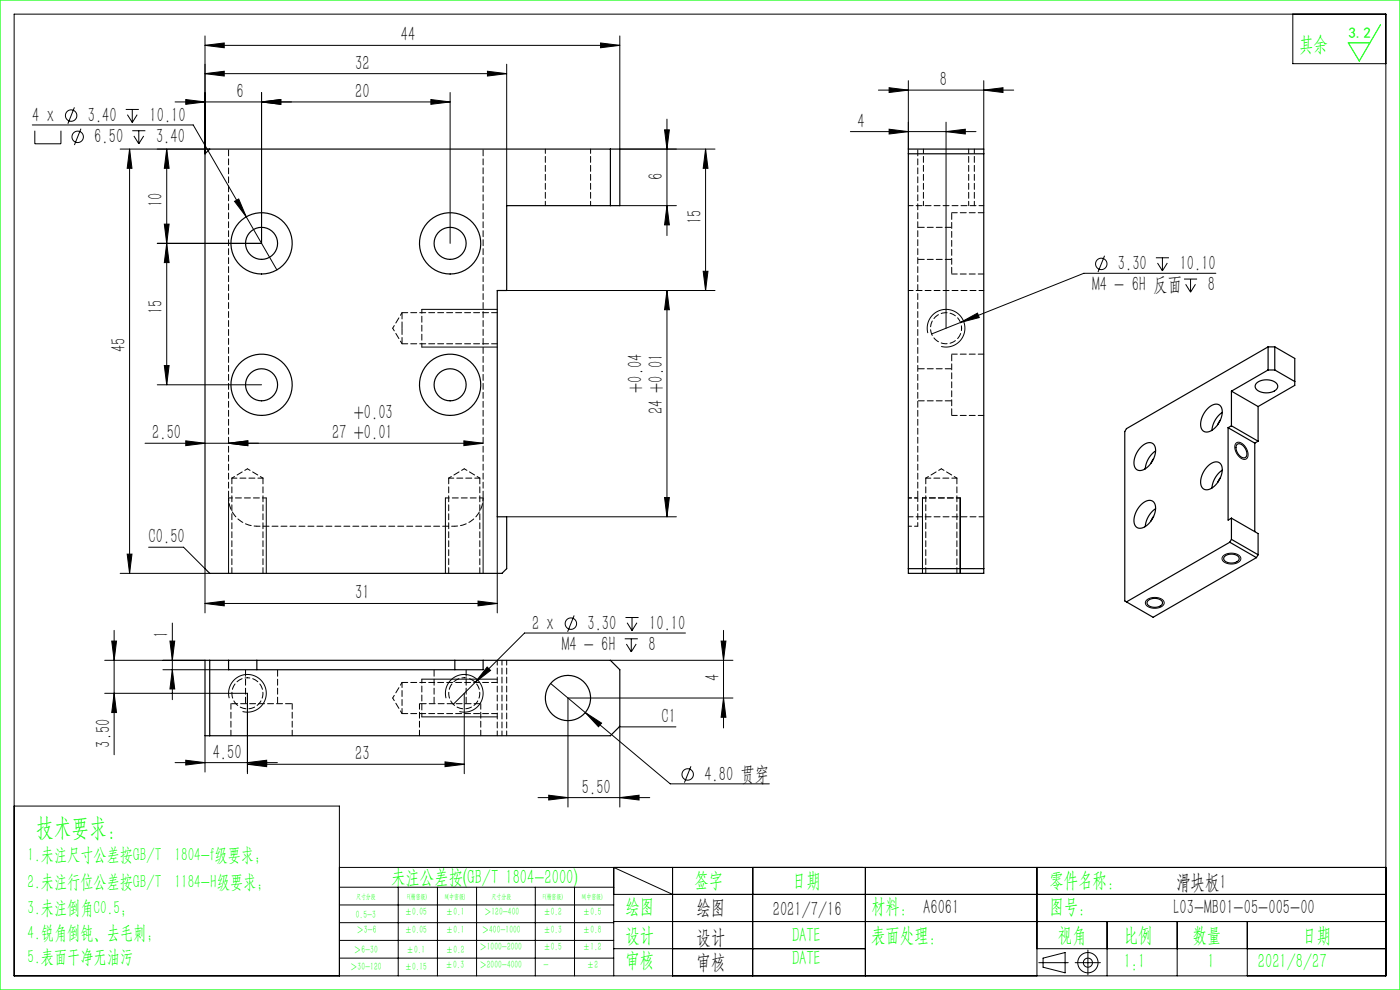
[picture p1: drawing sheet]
<svg xmlns="http://www.w3.org/2000/svg" width="297mm" height="210mm" viewBox="0 0 297 210" stroke-linecap="round" stroke-linejoin="round" font-family="sans-serif">
<g fill="none" stroke="#000" stroke-width=".21">
<path d="M3 3h291v204h-291zM43.5 15.6l4.1-.5v1zM43.5 15.6h64M43.5 9.6l4.1-.5v1zM43.5 7.6v25M43.5 9.6h88M55.5 19.6v32h-22.1M95.5 19.6v32M103.4 15.1l4.1 .5-4.1 .5zM107.5 13.6v30M127.4 9.1l4.1 .5-4.1 .5zM131.5 7.6v24h20.2"/>
<path d="M186.3 19.1h28.7M188.6 18.6l4.1 .5-4.1 .5zM192.7 17.1v14.5M208.7 19.1l4.1-.5v1zM208.7 17.1v14.5M274.3 3v10.5h19.7M6.8 26.5h34.2l11.2 19.5M7.4 27.7v2.8h5.5v-2.8M15.8 22.8l-1.4 3.4M17.2 27.3l-1.4 3.5M25.5 31.6h19M26.7 23.2h2.7"/>
<path d="M27 24.3l1.1 1.7M27.5 31.6l.5 4.1h-1zM27.5 31.6v90M28.1 27.7h2.7M28.1 23.2v2.8M28.4 28.8l1 1.7M29.1 24.3l-1 1.7M29.4 27.7v2.8M30.5 28.8l-1.1 1.7M35.4 31.6l.5 4.1h-1zM35.4 31.6v50M37.1 21.6h58.4"/>
<path d="M39.4 21.1l4.1 .5-4.1 .5zM55.5 21.6l4.1-.5v1zM91.4 21.1l4.1 .5-4.1 .5zM141 27.5h1l-.5 4.1zM141.5 25.3v24.7M149.7 31.6l.5 4.1h-1zM149.7 31.6v30M180.4 27.9h26.6M188.6 27.4l4.1 .5-4.1 .5zM200.7 27.9l4.1-.5v1zM200.7 25.9v43.7M34.9 47.5h1l-.5 4.1z"/>
<path d="M35.4 51.6l.5 4.1h-1zM49.8 42.7l.8-.5 1.6 3.8zM52.2 46l6.5 11.3M131.5 43.6h12M141.5 43.6l.5 4.1h-1zM149.2 57.5h1l-.5 4.1zM234.3 54.2l-1.4 3.5M245.2 54.7h2.8M245.6 55.8l1 1.7M246.6 54.7v2.8M247.6 55.8l-1 1.7M251.2 59.2h2.8"/>
<path d="M252.6 59.2v2.8M257.9 58h-28l-32.3 12.8M34.9 77.5h1l-.5 4.1zM89.5 73.6h16M89.5 65.6h16M107.5 61.6h44.2M141.5 61.6l.5 4.1h-1zM141.5 61.6v48M196.8 70.7a4 4 0 0 1 3.5-5.1 4 4 0 0 1 4.4 4.4 4 4 0 0 1-5 3.5M203.8 68.4l3.6-2 .3 1zM251.5 60.3l1.1 1.7M253.6 60.3l-1 1.7"/>
<path d="M30.8 94h71.7M33.4 81.6h22.1M39.4 93.5l4.1 .5-4.1 .5zM48.5 94l4.1-.5v1zM98.4 93.5l4.1 .5-4.1 .5zM262.2 94a1.44 1.44 0 0 1 2 .8 1.73 1.73 0 0 1 0 2.6 2.48 2.48 0 0 1-2-3.4zM27 117.5h1l-.5 4.1zM31.5 116.1h7.4l4.6 4.5v9.4M48.5 105.6v16M56.5 105.6v16M94.5 105.6v16M102.5 105.6v16"/>
<path d="M105.5 109.6v20.4M107.5 109.6h36M141 105.5h1l-.5 4.1zM195.7 105.6v16M203.7 105.6v16M259.5 118a2.67 2.67 0 0 1 3.7 .2 1.35 1.35 0 0 1-1.6 1.4 1.84 1.84 0 0 1-2.4-1.2zM23.7 136h1l-.5 4.1zM24.2 133.7v26.4M25.5 121.6h19M36.1 136h1l-.5 4.1zM36.6 132.2v16.2M43.5 128l4.1-.5v1z"/>
<path d="M43.5 128h62M101.4 127.5l4.1 .5-4.1 .5zM121.8 130.6l-1.4 3.4M132.5 135.5h2.8M132.7 131h2.8M132.9 136.6l1 1.7M133 132.1l1.1 1.7M133.9 135.5v2.8M134.1 131v2.8M135 136.6l-1.1 1.7M135.1 132.1l-1 1.7M145.4 134.3h-34.1l-15.1 15.1"/>
<path d="M153 136h1l-.5 4.1zM153.5 133.7v20.7M243.2 127.3a2.67 2.67 0 0 1 3.7 .3 1.35 1.35 0 0 1-1.6 1.4 1.84 1.84 0 0 1-2.3-1.2zM22.2 147.1h30.3v17M22.2 140.1h21.3M24.2 147.1l.5 4h-1zM34.6 142.1h13.9M36.6 142.1l.5 4h-1zM43.5 156.1v7.7M48.6 148.1a4 4 0 0 1 3.5-5 4 4 0 0 1 4.4 4.3 4 4 0 0 1-5 3.5M89.5 152.1h16M89.5 144.1h16"/>
<path d="M94.6 148.1a4 4 0 0 1 3.5-5 4 4 0 0 1 4.4 4.3 4 4 0 0 1-5 3.5M98.5 147.1v17M103.3 141.5l.8 .7-3.3 2.5zM116.8 145l7.4 6.2M124.2 151.2l3.4 2.2-.6 .8zM124.2 151.2l18 15.1h21M129.5 140.1h26M143.4 154.2h-12l.1-.1v17.1M153.5 148.1l.5 4h-1zM155.5 148.1h-35v23.1M3 171h69v36M37.1 161.8h21.7"/>
<path d="M39.4 161.3l4.1 .5-4.1 .5zM52.5 162.1l4.1-.5v1zM52.5 162.1h46M52.5 161.8l4.1-.5v1zM94.4 161.6l4.1 .5-4.1 .5zM114.1 169.2h23.7M116.4 168.7l4.1 .5-4.1 .5zM131.5 169.2l4.1-.5v1zM146.6 162.5l-1.4 3.5M72 184h222M72 188.2h58.2M72 192h58.2"/>
<path d="M72 195.7h58.2M72 199.5h58.2M84.5 188.2v18.8M92.8 188.2v18.8M101.1 188.2v18.8M113.6 188.2v18.8M121.9 188.2v18.8M130.2 189.7h163.8M130.2 195.5h163.8M142.7 189.7l-12.5-5.7v23M142.7 184v23M159.7 184v23"/>
<path d="M183.6 184v23M220 184v23M234.9 195.5v11.5M249.7 195.5v11.5M264.6 195.5v11.5M72 203.2h58.2M130.2 201.2h53.4M220 201.2h74M220.4 204.2h6.2M221.3 203.2l4.7-1.1v4.3l-4.7-1.2zM228.1 204.2h5.3M230.8 201.5v5.3"/>
<circle cx="15.1" cy="24.5" r="1.21"/>
<circle cx="16.5" cy="29" r="1.21"/>
<circle cx="233.6" cy="56" r="1.21"/>
<circle cx="121.1" cy="132.3" r="1.21"/>
<circle cx="145.9" cy="164.3" r="1.21"/>
<circle cx="230.8" cy="204.2" r="2.15"/>
<circle cx="230.8" cy="204.2" r=".96"/>
</g>
<path d="M0 0h297v210h-297zM292.9 5.2l-4.5 7.7-2.4-3.8h4.6" fill="none" stroke="#0f0" stroke-width=".25"/>
<path d="M89.5 65.6v8M56.5 105.6h-8M102.5 105.6h-8M203.7 105.6h-8M89.5 144.1v8" fill="none" stroke="#000" stroke-width=".21" stroke-dasharray="1.3 .6" stroke-dashoffset=".4"/>
<g fill="#000">
<path d="M43.5 9.6l4.1-.5v1zM127.4 9.1l4.1 .5-4.1 .5z"/>
<path d="M188.6 18.6l4.1 .5-4.1 .5zM208.7 19.1l4.1-.5v1zM116.4 168.7l4.1 .5-4.1 .5zM131.5 169.2l4.1-.5v1z"/>
<path d="M27.5 31.6l.5 4.1h-1zM27 117.5h1l-.5 4.1zM141 27.5h1l-.5 4.1zM141.5 43.6l.5 4.1h-1zM141.5 61.6l.5 4.1h-1zM141 105.5h1l-.5 4.1z"/>
<path d="M55.5 21.6l4.1-.5v1zM91.4 21.1l4.1 .5-4.1 .5z"/>
<path d="M55.5 21.6l4.1-.5v1zM39.4 21.1l4.1 .5-4.1 .5zM101.4 127.5l4.1 .5-4.1 .5zM43.5 128l4.1-.5v1zM103.4 15.1l4.1 .5-4.1 .5zM43.5 15.6l4.1-.5v1zM48.5 94l4.1-.5v1zM39.4 93.5l4.1 .5-4.1 .5z"/>
<path d="M200.7 27.9l4.1-.5v1zM188.6 27.4l4.1 .5-4.1 .5zM52.5 161.8l4.1-.5v1zM39.4 161.3l4.1 .5-4.1 .5z"/>
<path d="M49.8 42.7l2.4 3.3-1.6-3.8zM203.8 68.4l3.9-1-.3-1zM124.2 151.2l2.8 3 .6-.8zM103.3 141.5l-2.5 3.2 3.3-2.5z"/>
<path d="M149.2 57.5h1l-.5 4.1zM149.7 31.6l.5 4.1h-1zM34.9 47.5h1l-.5 4.1zM35.4 31.6l.5 4.1h-1zM34.9 77.5h1l-.5 4.1zM35.4 51.6l.5 4.1h-1z"/>
<path d="M48.5 94l4.1-.5v1zM98.4 93.5l4.1 .5-4.1 .5z"/>
<path d="M153.5 148.1l.5 4h-1zM153 136h1l-.5 4.1zM24.2 147.1l.5 4h-1zM23.7 136h1l-.5 4.1zM36.6 142.1l.5 4h-1zM36.1 136h1l-.5 4.1z"/>
<path d="M52.5 162.1l4.1-.5v1zM94.4 161.6l4.1 .5-4.1 .5z"/>
</g>
<g fill="none" stroke="#000" stroke-width=".25">
<path d="M44.5 31.6h87v12h-24v18h-2v48h2v11l-1 1h-62l-1-1v-88zM129.5 31.6v12M192.7 31.6h16v90h-16zM192.7 32.6h16M269 73.6l-30 17.3-.4 .6v36l6 3.4 21.9-12.6M269 73.6v4.9M269 78.5l-7.8 4.5M269 78.5h1.4M269 73.6h1.4M270.4 73.6l4.3 2.4v5.7l-7.8 4.5M270.4 78.5l4.3 2.4M270.4 73.6v4.9"/>
<path d="M242.1 94.7a1.76 1.76 0 0 1 2.8-.3 4.4 4.4 0 0 1-2.9 5.4 1.44 1.44 0 0 1-1.4-1.9 5.2 5.2 0 0 1 1.5-3.2zM244.7 97.3l-.5 1M245.2 95.7a5.1 5.1 0 0 0-2.2 3.7M256.3 86.6a1.76 1.76 0 0 1 2.7-.3 4.4 4.4 0 0 1-2.9 5.3 1.44 1.44 0 0 1-1.4-1.8 5.2 5.2 0 0 1 1.6-3.2zM256.3 98.8a1.76 1.76 0 0 1 2.7-.3 4.4 4.4 0 0 1-2.9 5.4 1.44 1.44 0 0 1-1.4-1.9 5.2 5.2 0 0 1 1.6-3.2zM258.9 89.1l-.6 1M259.3 99.7a5.1 5.1 0 0 0-2.2 3.8M259.3 87.5a5.1 5.1 0 0 0-2.2 3.8M260.5 90.7v19.6l.7-.4M260.5 90.7l5.7 3.3M261.2 83v7.3M261.2 90.3l-.7 .4"/>
<path d="M261.2 83l5.7 3.2M261.2 90.3l5.7 3.3M262.5 94.2a1.82 1.82 0 0 1 2 2 .81 .81 0 0 1-.5 .9 .81 .81 0 0 1-1-.4 1.94 1.94 0 0 1-.5-2.5zM266.2 94v18.8M266.5 81.3a3.2 3.2 0 0 1 4.5 .3 1.42 1.42 0 0 1-1.5 1.7 2.69 2.69 0 0 1-3.2-1.2zM266.9 86.2v7.4M266.9 93.6l-.7 .4M242.1 107a1.76 1.76 0 0 1 2.8-.3 4.4 4.4 0 0 1-2.9 5.4 1.44 1.44 0 0 1-1.4-1.9 5.2 5.2 0 0 1 1.5-3.2zM244.7 109.5l-.5 1M245.2 107.9a5.1 5.1 0 0 0-2.2 3.8M258.9 101.4l-.6 .9M259.8 118a2.12 2.12 0 0 1 3.1 .4 1.43 1.43 0 0 1-1.8 1 1.26 1.26 0 0 1-1.5-1.1z"/>
<path d="M260.9 115l-21.9 12.7M260.9 115l5.6 3.3M261.2 109.9v4.5M261.2 114.4l-.3 .6M261.2 114.4l5.7 3.3M261.2 109.9l5.7 3.3v4.5M266.9 117.7l-.4 .6M192.7 120.6h16M243.5 127.4a2.12 2.12 0 0 1 3.1 .4 1.43 1.43 0 0 1-1.8 1 1.26 1.26 0 0 1-1.5-1.1zM44.5 140.1v16M48.5 140.1h6M48.5 140.1h-5v16h86l2-2v-12l-2-2h-27"/>
<path d="M48.5 140.1v2h54v-2M54.5 140.1h42M54.5 140.1v2M96.5 140.1h6M96.5 140.1v2"/>
<circle cx="55.5" cy="51.6" r="6.5"/>
<circle cx="55.5" cy="51.6" r="3.4"/>
<circle cx="95.5" cy="51.6" r="3.4"/>
<circle cx="95.5" cy="51.6" r="6.5"/>
<circle cx="55.5" cy="81.6" r="6.5"/>
<circle cx="55.5" cy="81.6" r="3.4"/>
<circle cx="95.5" cy="81.6" r="3.4"/>
<circle cx="95.5" cy="81.6" r="6.5"/>
<circle cx="120.5" cy="148.1" r="4.8"/>
</g>
<g fill="none" stroke="#000" stroke-width=".21" stroke-dasharray="1.3 .6" stroke-dashoffset="-.1">
<path d="M194.7 55h7.2M201.9 45.1v13M201.9 48.2h-7.2M85.3 69.6v3.3M85.3 66.3v3.3M201.9 75.1v13M201.9 78.2h-7.2M194.7 85h7.2M52.1 142.1v7.2M58.9 149.3v-7.2M62 149.3h-13M92.1 142.1v7.2"/>
<path d="M98.9 149.3v-7.2M102 149.3h-13"/>
</g>
<path d="M55.8 101.4h-6.6M101.8 101.4h-6.6M203 101.4h-6.6M85.3 144.8v6.6" fill="none" stroke="#000" stroke-width=".21" stroke-dasharray="1.3 .6" stroke-dashoffset=".2"/>
<path d="M102.5 31.6v74M48.5 105.6v-74M194.7 105.6v-74" fill="none" stroke="#000" stroke-width=".21" stroke-dasharray="1.3 .6" stroke-dashoffset="-.2"/>
<path d="M54.5 111.6a6 6 0 0 1-6-6M102.5 105.6a6 6 0 0 1-6 6" fill="none" stroke="#000" stroke-width=".21" stroke-dasharray="1.3 .6" stroke-dashoffset=".7"/>
<g fill="none" stroke="#000" stroke-width=".21" stroke-dasharray="1.3 .6" stroke-dashoffset=".6">
<path d="M83.3 69.6l2 3.3M85.3 66.3l-2 3.3M52.5 99.4l-3.3 2M98.5 99.4l-3.3 2M199.7 99.4l-3.3 2M55.8 101.4l-3.3-2M96.5 111.6h-42M101.8 101.4l-3.3-2M194.7 111.6h-2M194.7 105.6h-2M203 101.4l-3.3-2M83.3 148.1l2 3.3"/>
<path d="M85.3 144.8l-2 3.3"/>
</g>
<path d="M115.7 31.6v12M195.9 31.6v12M206.7 31.6v12M125.3 43.6v-12M192.7 43.6h16M205.5 43.6v-12M192.7 61.6h16M208.7 109.6h-16M105.5 140.1v16M106.5 140.1v16M107.5 140.1v16" fill="none" stroke="#000" stroke-width=".21" stroke-dasharray="1.3 .6" stroke-dashoffset=".3"/>
<g fill="none" stroke="#000" stroke-width=".21" stroke-dasharray="1.3 .6" stroke-dashoffset=".1">
<path d="M201.9 58.1h6.8M208.7 45.1h-6.8M85.3 72.9h20.2M105.5 66.3h-20.2M208.7 75.1h-6.8M201.9 88.1h6.8M49.2 101.4v20.2M95.2 101.4v20.2M196.4 101.4v20.2M55.8 121.6v-20.2M101.8 121.6v-20.2M203 121.6v-20.2"/>
<path d="M49 149.3v6.8M62 156.1v-6.8M85.3 151.4h20.2M89 149.3v6.8M102 156.1v-6.8M105.5 144.8h-20.2"/>
</g>
<path d="M194.7 111.6v-6" fill="none" stroke="#000" stroke-width=".21" stroke-dasharray="1.3 .6" stroke-dashoffset=".5"/>
<path d="M204 69.6a3.3 3.3 0 0 1-4.8 3 3.3 3.3 0 0 1-.5-5.6 3.3 3.3 0 0 1 5.2 2l.1 .6M52.5 143.8a3.3 3.3 0 0 1 2.9 4.7 3.3 3.3 0 0 1-5.6 .5 3.3 3.3 0 0 1 2.1-5.2h.6M98.5 143.8a3.3 3.3 0 0 1 2.9 4.7 3.3 3.3 0 0 1-5.6 .5 3.3 3.3 0 0 1 2.1-5.2h.6" fill="none" stroke="#000" stroke-width=".21" stroke-dasharray="1.3 .6" stroke-dashoffset=".8"/>
<text font-size="5.4" fill="#0f0" x="7.7" y="177.2">技术要求：</text>
<g font-size="4.4">
<text x="85" y="8.8">44</text>
<text x="75.4" y="14.7">32</text>
<text x="50.2" y="20.8">6</text>
<text x="75.4" y="20.8">20</text>
<text x="199.4" y="18.2">8</text>
<text x="6.9" y="25.8">4 x</text>
<text x="18.6" y="25.8">3.40</text>
<text x="31.7" y="25.8">10.10</text>
<text x="181.9" y="27">4</text>
<text x="20" y="30.3">6.50</text>
<text x="33.1" y="30.3">3.40</text>
<text x="140.6" y="38.3" transform="rotate(-90 140.6 38.3)">6</text>
<text x="34.5" y="44" transform="rotate(-90 34.5 44)">10</text>
<text x="148.8" y="47.5" transform="rotate(-90 148.8 47.5)">15</text>
<text x="237.2" y="57.3">3.30</text>
<text x="250.3" y="57.3">10.10</text>
<text x="231.7" y="61.8">M4 - 6H 反面</text>
<text x="256.2" y="61.8">8</text>
<text x="34.5" y="66.6" transform="rotate(-90 34.5 66.6)">15</text>
<text x="26.6" y="74.7" transform="rotate(-90 26.6 74.7)">45</text>
<text x="136.2" y="83.3" transform="rotate(-90 136.2 83.3)">+0.04</text>
<text x="75" y="88.8">+0.03</text>
<text x="140.6" y="87.9" transform="rotate(-90 140.6 87.9)">24 +0.01</text>
<text x="32.3" y="93.1">2.50</text>
<text x="70.4" y="93.2">27 +0.01</text>
<text x="31.5" y="115.2">C0.50</text>
<text x="75.4" y="127.1">31</text>
<text x="35.7" y="135.2" transform="rotate(-90 35.7 135.2)">1</text>
<text x="112.9" y="133.6">2 x</text>
<text x="124.6" y="133.6">3.30</text>
<text x="137.7" y="133.6">10.10</text>
<text x="119.2" y="138.1">M4 - 6H</text>
<text x="137.6" y="138.1">8</text>
<text x="152.6" y="144.5" transform="rotate(-90 152.6 144.5)">4</text>
<text x="140.3" y="153.3">C1</text>
<text x="23.3" y="158.6" transform="rotate(-90 23.3 158.6)">3.50</text>
<text x="45.1" y="160.9">4.50</text>
<text x="75.4" y="161.2">23</text>
<text x="149.4" y="165.6">4.80 贯穿</text>
<text x="123.5" y="168.3">5.50</text>
<text x="249.5" y="188.6">滑块板1</text>
<text x="147.8" y="194">绘图</text>
<text x="163.9" y="194.3">2021/7/16</text>
<text x="249" y="194">L03-MB01-05-005-00</text>
<text x="147.8" y="200.2">设计</text>
<text x="147.8" y="205.5">审核</text>
</g>
<g font-size="4.4" fill="#0f0">
<text x="275.6" y="10.8">其余</text>
<text x="83" y="187.5">未注公差按(GB/T 1804-2000)</text>
<text x="147.3" y="188">签字</text>
<text x="168" y="188">日期</text>
<text x="222.6" y="188">零件名称：</text>
<text x="132.7" y="193.6">绘图</text>
<text x="184.8" y="193.6">材料： A6061</text>
<text x="222.6" y="193.6">图号：</text>
<text x="132.7" y="199.8">设计</text>
<text x="168" y="199.8">DATE</text>
<text x="184.8" y="199.8">表面处理：</text>
<text x="224.4" y="199.8">视角</text>
<text x="238.4" y="199.8">比例</text>
<text x="253" y="199.8">数量</text>
<text x="276.3" y="199.8">日期</text>
<text x="132.7" y="205.1">审核</text>
<text x="168" y="204.6">DATE</text>
<text x="238.4" y="205.3">1:1</text>
<text x="256.2" y="205.3">1</text>
<text x="266.9" y="205.3">2021/8/27</text>
</g>
<g font-size="4" fill="#0f0">
<text x="5.9" y="182.6">1.未注尺寸公差按GB/T 1804-f级要求；</text>
<text x="5.9" y="188.4">2.未注行位公差按GB/T 1184-H级要求；</text>
<text x="5.9" y="193.9">3.未注倒角C0.5；</text>
<text x="5.9" y="199.2">4.锐角倒钝、去毛刺；</text>
<text x="5.9" y="204.2">5.表面干净无油污</text>
</g>
<text font-size="3.2" fill="#0f0" x="286.1" y="8">3.2</text>
<g font-size="2.3" fill="#0f0">
<text x="75.5" y="194.7">0.5-3</text>
<text x="75.6" y="198">＞3-6</text>
<text x="85.9" y="194.2">±0.05</text>
<text x="85.9" y="198">±0.05</text>
<text x="94.6" y="194.2">±0.1</text>
<text x="94.6" y="198">±0.1</text>
<text x="102.2" y="198">＞400-1000</text>
<text x="102.7" y="194.2">＞120-400</text>
<text x="115.3" y="194.2">±0.2</text>
<text x="115.3" y="198">±0.3</text>
<text x="123.7" y="194.2">±0.5</text>
<text x="123.7" y="198">±0.8</text>
<text x="75.1" y="202.2">＞6-30</text>
<text x="86.3" y="202.2">±0.1</text>
<text x="94.6" y="202.2">±0.2</text>
<text x="101.7" y="201.6">＞1000-2000</text>
<text x="115.3" y="201.6">±0.5</text>
<text x="123.7" y="201.6">±1.2</text>
<text x="74.3" y="205.8">＞30-120</text>
<text x="85.9" y="205.8">±0.15</text>
<text x="94.5" y="205.4">±0.3</text>
<text x="101.7" y="205.4">＞2000-4000</text>
<text x="115.3" y="205.4">-</text>
<text x="124.5" y="205.4">±2</text>
</g>
<g font-size="1.5" fill="#0f0">
<text x="75.5" y="190.6">尺寸分段</text>
<text x="86.4" y="190.6">F(精密级)</text>
<text x="94.4" y="190.6">M(中密级)</text>
<text x="104.3" y="190.6">尺寸分段</text>
<text x="115.2" y="190.6">F(精密级)</text>
<text x="123.5" y="190.6">M(中密级)</text>
</g>
</svg>
